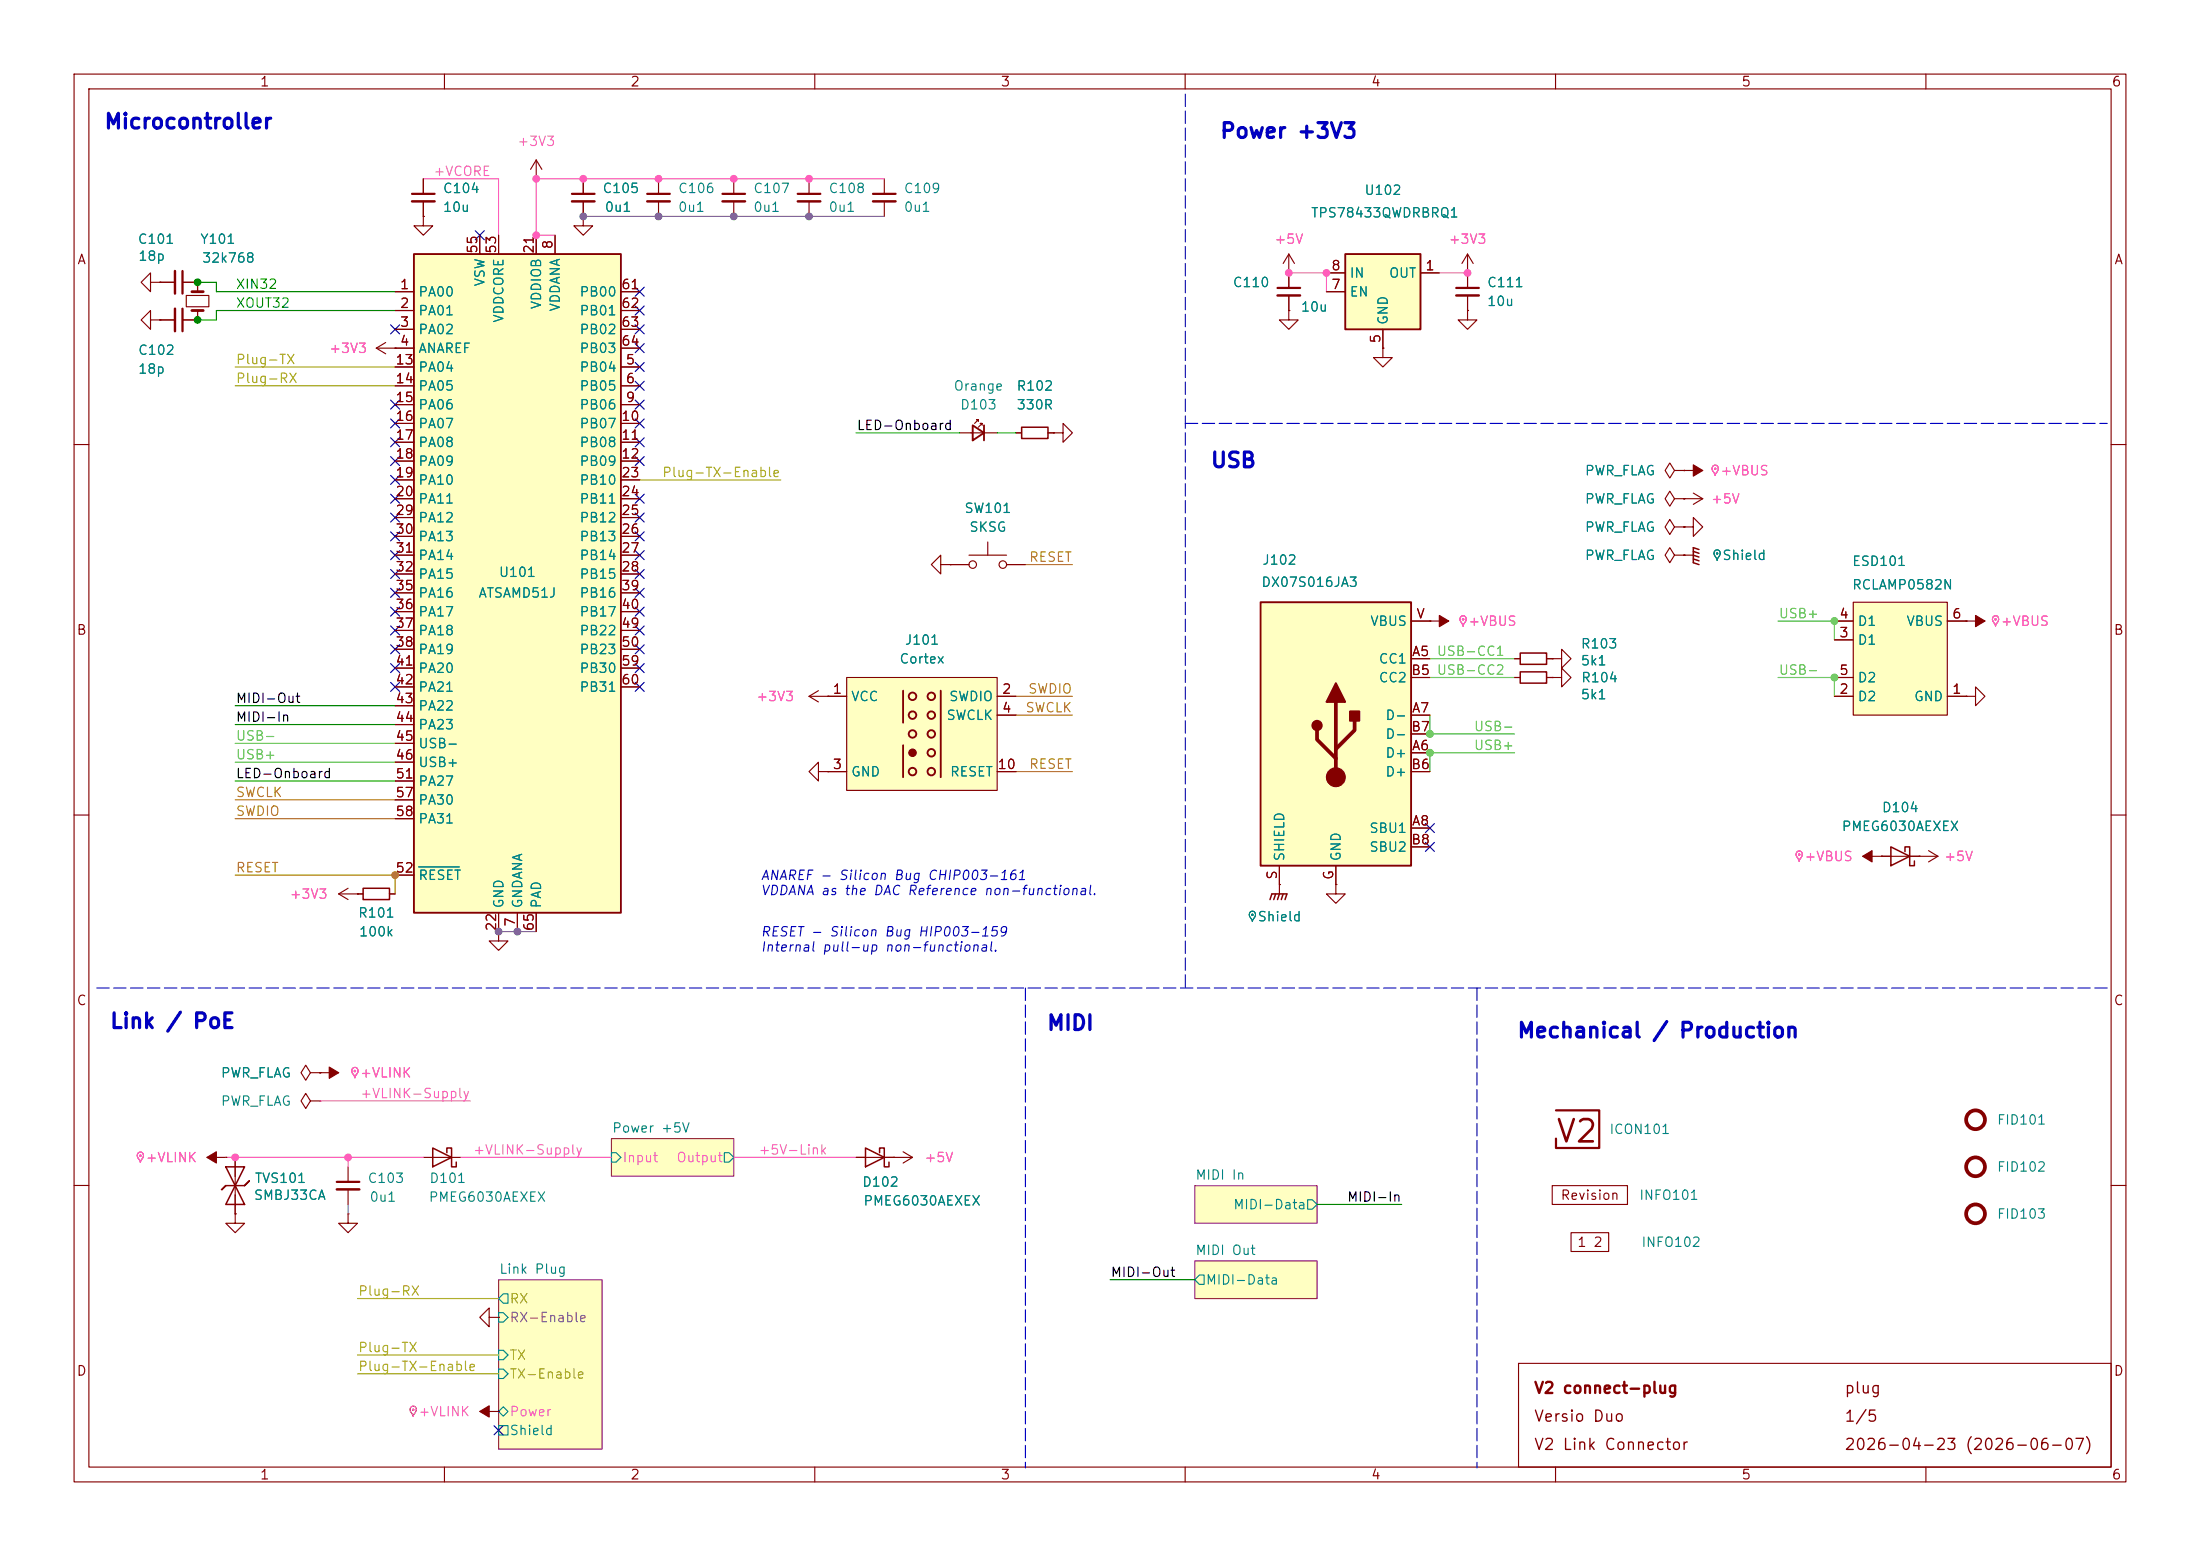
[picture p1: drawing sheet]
<svg xmlns="http://www.w3.org/2000/svg" width="297mm" height="210mm" viewBox="0 0 297 210" stroke-linecap="round" stroke-linejoin="round" font-family="sans-serif">
<g fill="none" stroke="#840000" stroke-width=".15">
<path d="M10 10h277v190h-277zM12 12h273v186h-273zM60 10v2M110 10v2M160 10v2M210 10v2M260 10v2M21.6 38.1h2M24.6 38.1h2.1M57.1 29.2v1.3h1.3l-1.3 1.3-1.2-1.3h1.2M57.1 29.2h.1M10 60h2"/>
<path d="M226.1 71.1l-.7-1-.6 1 .6 1 .7-1h1.2M227.3 67.3h.1M227.3 71.1h.1M227.3 63.5h.1M227.3 74.9h.1M227.3 67.3h2.6M227.3 63.5h2.6M227.3 74.9h1.3M228.6 66.5l1.3 .8M229.9 67.3l-1.3 .8M285 60h2M193 83.8h.1"/>
<path d="M193 83.8h2.6M204.5 91.4h.7M204.5 88.9h.7M208.8 91.4h.7M208.8 88.9h.7M209.5 88.9h1.3v-1.3l1.3 1.3-1.3 1.3v-1.3M209.5 88.9h.1M209.5 91.4h1.3v-1.2l1.3 1.2-1.3 1.3v-1.3M209.5 91.4h.1M10 110h2M285 110h2M27.9 156.2h2.6"/>
<path d="M30.5 156.2h.1M10 160h2M285 160h2M60 198v2M110 198v2M160 198v2M205 184h80v14h-80zM210 198v2M260 198v2"/>
</g>
<g fill="#ffffc2" stroke="#ffffc2" stroke-width=".14">
<path d="M67.3 172.7h14v22.9h-14z"/>
<path d="M161.3 170.2h16.5v5.1h-16.5z"/>
<path d="M161.3 160h16.5v5.1h-16.5z"/>
<path d="M82.5 153.7h16.6v5.1h-16.6z"/>
</g>
<path d="M82.5 153.7h16.6v5.1h-16.6zM67.3 172.7h14v22.9h-14zM161.3 170.2h16.5v5.1h-16.5zM161.3 160h16.5v5.1h-16.5z" fill="none" stroke="#840084" stroke-width=".15"/>
<path d="M82.5 155.6h.7l.6 .6-.6 .6h-.7zM97.8 155.6h.6l.7 .6-.7 .6h-.6zM67.3 175.3l.6-.7h.7v1.3h-.7zM67.3 177.2h.6l.7 .6-.7 .6h-.6zM161.9 172.1h.7v1.3h-.7l-.6-.7zM176.5 161.9h.7l.6 .7-.6 .6h-.7zM67.3 182.2h.6l.7 .7-.7 .6h-.6zM67.3 184.8h.6l.7 .6-.7 .7h-.6zM67.3 190.5l.6-.6 .7 .6-.7 .6zM67.3 192.4h1.3v1.3h-1.3z" fill="none" stroke="#008484" stroke-width=".15"/>
<path d="M231.3 62.9a.49 .49 0 0 1 .7 .2 .49 .49 0 0 1-.2 .6l-.2 .5-.2-.4a.64 .64 0 0 1-.1-.9zM231.5 74.3a.49 .49 0 0 1 .7 .2 .49 .49 0 0 1-.2 .7l-.2 .4-.1-.3a.64 .64 0 0 1-.2-1zM197.2 83.2a.49 .49 0 0 1 .7 .2 .49 .49 0 0 1-.2 .7l-.2 .4-.1-.4a.64 .64 0 0 1-.2-.9zM18.7 155.6a.49 .49 0 0 1 .7 .2 .49 .49 0 0 1-.2 .7l-.2 .4-.2-.4a.64 .64 0 0 1-.1-.9z" fill="none" stroke="#840000" stroke-width=".14"/>
<g fill="#840000" stroke="#840000" stroke-width=".14">
<circle cx="19" cy="156" r=".09"/>
<circle cx="231.6" cy="63.3" r=".09"/>
<circle cx="197.5" cy="83.6" r=".09"/>
<circle cx="231.8" cy="74.7" r=".09"/>
</g>
<g fill="#840000" stroke="#840000" stroke-width=".15">
<path d="M27.9 156.2l1.3-.8v1.6z"/>
<path d="M228.6 62.7l1.3 .8-1.3 .8z"/>
<path d="M194.3 83.1l1.3 .7-1.3 .8z"/>
</g>
<path d="M231.3 62.9a.49 .49 0 0 1 .7 .2 .49 .49 0 0 1-.2 .6l-.2 .5-.2-.4a.64 .64 0 0 1-.1-.9zM197.2 83.2a.49 .49 0 0 1 .7 .2 .49 .49 0 0 1-.2 .7l-.2 .4-.1-.4a.64 .64 0 0 1-.2-.9zM18.7 155.6a.49 .49 0 0 1 .7 .2 .49 .49 0 0 1-.2 .7l-.2 .4-.2-.4a.64 .64 0 0 1-.1-.9z" fill="none" stroke="#ff5cbb" stroke-width=".14"/>
<g fill="#ff5cbb" stroke="#ff5cbb" stroke-width=".14">
<circle cx="19" cy="156" r=".09"/>
<circle cx="231.6" cy="63.3" r=".09"/>
<circle cx="197.5" cy="83.6" r=".09"/>
</g>
<path d="M228.6 75.4l.8 .3M228.6 74.9l.8 .3M228.6 74.4l.8 .3M229.4 74.2l-.8-.3v2l.8 .3M205.2 90.7h3.6v1.5h-3.6zM205.2 88.1h3.6v1.6h-3.6z" fill="none" stroke="#840000" stroke-width=".2"/>
<path d="M231.5 74.3a.49 .49 0 0 1 .7 .2 .49 .49 0 0 1-.2 .7l-.2 .4-.1-.3a.64 .64 0 0 1-.2-1z" fill="none" stroke="#008484" stroke-width=".14"/>
<circle cx="231.8" cy="74.7" r=".09" fill="#008484" stroke="#008484" stroke-width=".14"/>
<path d="M24.6 36.6v3" fill="none" stroke="#840000" stroke-width=".3"/>
<path d="M23.6 36.6v3" fill="none" stroke="#840000" stroke-width=".33"/>
<path d="M250.2 81.3h12.7v15.2h-12.7z" fill="#ffffc2"/>
<g fill="none" stroke="#840000" stroke-width=".15">
<path d="M20.3 38.1v-1.3l-1.3 1.3 1.3 1.3v-1.3h1.3M21.6 38.1h.1M25.1 39.9h3.1v1.5h-3.1zM26.7 38.1v1.3M198.1 36.8v2.1M198.1 39.9v2M20.3 43.2v-1.3l-1.3 1.3 1.3 1.3v-1.3h1.3M21.6 43.2h.1M21.6 43.2h2M26.7 41.9v1.3h-2.1M50.8 47l1.3 .8M50.8 47h2.5"/>
<path d="M52.1 46.2l-1.3 .8M53.3 47h.1M142.2 58.4h1.3v-1.2l1.3 1.2-1.3 1.3v-1.3M142.2 58.4h.1M127 76.2v-1.3l-1.3 1.3 1.3 1.3v-1.3h1.3M128.3 76.2h.1M128.3 76.2h2.5M130.8 74.9h5.1M133.3 73.2v1.7M135.9 76.2h2.5M247.6 94h2.6M247.6 86.4h2.6"/>
<path d="M247.6 83.8h2.6M247.6 91.4h2.6M250.2 81.3h12.7v15.2h-12.7zM262.9 94h2.5M262.9 83.8h5.1M265.4 83.8h.1M265.4 94h1.3v-1.3l1.3 1.3-1.3 1.3v-1.3M265.4 94h.1M66 177.8v-1.3l-1.2 1.3 1.2 1.3v-1.3h1.3M67.3 177.8h.1M64.8 190.5h2.5M67.3 190.5h.1"/>
<circle cx="131.3" cy="76.2" r=".51"/>
<circle cx="135.4" cy="76.2" r=".51"/>
</g>
<path d="M25.9 39.4h1.5M25.9 41.9h1.5" fill="none" stroke="#840000" stroke-width=".38"/>
<path d="M196.6 38.9h3M24.6 41.7v3" fill="none" stroke="#840000" stroke-width=".3"/>
<path d="M196.6 39.9h3M23.6 41.7v3" fill="none" stroke="#840000" stroke-width=".33"/>
<path d="M269.1 83.2a.49 .49 0 0 1 .7 .2 .49 .49 0 0 1-.2 .7l-.2 .4-.1-.4a.64 .64 0 0 1-.2-.9zM55.5 189.9a.49 .49 0 0 1 .7 .2 .49 .49 0 0 1-.2 .6l-.2 .5-.2-.4a.64 .64 0 0 1-.1-.9z" fill="none" stroke="#840000" stroke-width=".14"/>
<g fill="#840000" stroke="#840000" stroke-width=".14">
<circle cx="269.4" cy="83.6" r=".09"/>
<circle cx="55.8" cy="190.3" r=".09"/>
</g>
<g fill="#840000" stroke="#840000" stroke-width=".15">
<path d="M266.7 83.1l1.3 .7-1.3 .8z"/>
<path d="M64.8 190.5l1.2-.8v1.6z"/>
</g>
<path d="M269.1 83.2a.49 .49 0 0 1 .7 .2 .49 .49 0 0 1-.2 .7l-.2 .4-.1-.4a.64 .64 0 0 1-.2-.9zM55.5 189.9a.49 .49 0 0 1 .7 .2 .49 .49 0 0 1-.2 .6l-.2 .5-.2-.4a.64 .64 0 0 1-.1-.9z" fill="none" stroke="#ff5cbb" stroke-width=".14"/>
<g fill="#ff5cbb" stroke="#ff5cbb" stroke-width=".14">
<circle cx="269.4" cy="83.6" r=".09"/>
<circle cx="55.8" cy="190.3" r=".09"/>
</g>
<path d="M170.2 81.3h20.3v35.5h-20.3z" fill="#ffffc2"/>
<path d="M170.2 81.3h20.3v35.5h-20.3z" fill="none" stroke="#840000" stroke-width=".25"/>
<g fill="#840000" stroke="#840000" stroke-width=".25">
<path d="M180.3 92.2l1.3 2.5h-2.5z"/>
<path d="M182.2 96h1.3v1.3h-1.3z"/>
<circle cx="177.8" cy="97.9" r=".63"/>
</g>
<path d="M177.8 98.6v1.2l2.5 2.6M180.3 94.7v10.2M182.9 97.3v1.3l-2.6 2.5" fill="none" stroke="#840000" stroke-width=".51"/>
<circle cx="180.3" cy="104.9" r="1.27" fill="#840000" stroke="#840000" stroke-width=".15"/>
<g fill="none" stroke="#840000" stroke-width=".15">
<path d="M186.7 47v1.3h1.3l-1.3 1.2-1.3-1.2h1.3M186.7 47h.1M190.5 88.9h2.5M190.5 96.5h2.5M190.5 91.4h2.5M190.5 99.1h2.5M190.5 83.8h2.5M172.7 119.4h.1M172.7 116.8v3.9M180.3 119.4v1.3h1.3l-1.3 1.2-1.2-1.2h1.2M180.3 119.4h.1M180.3 116.8v2.6"/>
<path d="M190.5 101.6h2.5M190.5 111.8h2.5M190.5 104.1h2.5M190.5 114.3h2.5"/>
</g>
<path d="M168.8 123.1a.49 .49 0 0 1 .7 .2 .49 .49 0 0 1-.2 .6l-.2 .5-.2-.4a.64 .64 0 0 1-.1-.9z" fill="none" stroke="#840000" stroke-width=".14"/>
<circle cx="169.1" cy="123.5" r=".09" fill="#840000" stroke="#840000" stroke-width=".14"/>
<path d="M171.4 121.4l.3-.7h2l-.2 .7M172.2 120.7l-.2 .7M172.7 120.7l-.2 .7M173.2 120.7l-.2 .7" fill="none" stroke="#840000" stroke-width=".2"/>
<path d="M168.8 123.1a.49 .49 0 0 1 .7 .2 .49 .49 0 0 1-.2 .6l-.2 .5-.2-.4a.64 .64 0 0 1-.1-.9z" fill="none" stroke="#008484" stroke-width=".14"/>
<circle cx="169.1" cy="123.5" r=".09" fill="#008484" stroke="#008484" stroke-width=".14"/>
<path d="M55.9 34.3h27.9v88.9h-27.9z" fill="#ffffc2"/>
<path d="M55.9 34.3h27.9v88.9h-27.9zM131.3 57.4l1.5 1-1.5 1zM132.8 57.4v2" fill="none" stroke="#840000" stroke-width=".25"/>
<g fill="none" stroke="#840000" stroke-width=".15">
<path d="M53.3 39.4h2.6M64.8 31.8v2.5M67.3 31.8v2.5M72.4 31.8v2.5M74.9 31.8v2.5M83.8 39.4h2.6M174 36.8h.1M174 34.3v4.6M174 39.9v2M174 34.3l-.8 1.3M174 34.3l.8 1.3M53.3 47h2.6"/>
<path d="M53.3 41.9h2.6M53.3 44.5h2.6M53.3 49.5h2.6M53.3 52.1h2.6M53.3 54.6h2.6M53.3 57.2h2.6M53.3 59.7h2.6M83.8 47h2.6M83.8 41.9h2.6M83.8 44.5h2.6M83.8 49.5h2.6M83.8 52.1h2.6"/>
<path d="M83.8 54.6h2.6M83.8 57.2h2.6M83.8 59.7h2.6M129.5 58.4h5.1M132.1 56.9v-.3h-.3h.3l-.5 .6M132.6 57.4v-.2h-.3h.3l-.5 .5M137.2 58.4h.7M141.5 58.4h.7M174 41.9v1.3h1.3l-1.3 1.3-1.3-1.3h1.3M174 41.9h.1M53.3 62.2h2.6M53.3 64.8h2.6"/>
<path d="M53.3 67.3h2.6M53.3 69.9h2.6M53.3 72.4h2.6M53.3 74.9h2.6M53.3 77.5h2.6M83.8 62.2h2.6M83.8 64.8h2.6M83.8 67.3h2.6M83.8 69.9h2.6M83.8 72.4h2.6M83.8 74.9h2.6M83.8 77.5h2.6"/>
<path d="M53.3 80h2.6M53.3 82.6h2.6M53.3 85.1h2.6M53.3 87.6h2.6M53.3 90.2h2.6M53.3 92.7h2.6M53.3 95.3h2.6M53.3 97.8h2.6M83.8 80h2.6M83.8 82.6h2.6M83.8 85.1h2.6M83.8 87.6h2.6"/>
<path d="M83.8 90.2h2.6M83.8 92.7h2.6M53.3 100.3h2.6M53.3 102.9h2.6M53.3 105.4h2.6M53.3 118.1h2.6M53.3 108h2.6M53.3 110.5h2.6M67.3 123.2v2.5M69.8 123.2v2.5M72.4 123.2v2.5M57.1 156.2h5.1"/>
</g>
<path d="M56.5 117h5.5" fill="none" stroke="#008484" stroke-width=".15"/>
<path d="M137.9 57.7h3.6v1.5h-3.6zM58.4 154.9l2.6 1.3-2.6 1.3zM60.3 155.6v-.7h.7v2.6h.6v-.7" fill="none" stroke="#840000" stroke-width=".2"/>
<path d="M172.5 38.9h3" fill="none" stroke="#840000" stroke-width=".3"/>
<path d="M172.5 39.9h3" fill="none" stroke="#840000" stroke-width=".33"/>
<path d="M114.3 91.4h20.3v15.3h-20.3z" fill="#ffffc2"/>
<g fill="none" stroke="#840000" stroke-width=".25">
<path d="M121.9 93.2v4.3M127 93.2v11.7M121.9 100.6v4.3"/>
<circle cx="123.2" cy="94" r=".51"/>
<circle cx="123.2" cy="96.5" r=".51"/>
<circle cx="123.2" cy="99.1" r=".51"/>
<circle cx="125.7" cy="94" r=".51"/>
<circle cx="125.7" cy="96.5" r=".51"/>
<circle cx="125.7" cy="99.1" r=".51"/>
<circle cx="123.2" cy="104.1" r=".51"/>
<circle cx="125.7" cy="101.6" r=".51"/>
<circle cx="125.7" cy="104.1" r=".51"/>
</g>
<g fill="#840000" stroke="#840000" stroke-width=".14">
<circle cx="123.2" cy="101.6" r=".51"/>
<circle cx="47.9" cy="144.6" r=".09"/>
</g>
<g fill="none" stroke="#840000" stroke-width=".15">
<path d="M109.2 94h5.1M109.2 94l1.3 .7M110.5 93.2l-1.3 .8M111.8 94h.1M114.3 91.4h20.3v15.3h-20.3zM134.6 94h2.6M134.6 96.5h2.6M110.5 104.1v-1.2l-1.3 1.2 1.3 1.3v-1.3h1.3M111.8 104.1h.1M111.8 104.1h2.5M134.6 104.1h2.6M43.2 144.8h.1"/>
<path d="M43.2 144.8h2.5M47 157.5v2M47 160.5v2.1"/>
</g>
<path d="M47.6 144.2a.49 .49 0 0 1 .7 .1 .49 .49 0 0 1-.2 .7l-.2 .5-.1-.4a.64 .64 0 0 1-.2-.9z" fill="none" stroke="#840000" stroke-width=".14"/>
<path d="M44.4 144l1.3 .8-1.3 .7z" fill="#840000" stroke="#840000" stroke-width=".15"/>
<path d="M47.6 144.2a.49 .49 0 0 1 .7 .1 .49 .49 0 0 1-.2 .7l-.2 .5-.1-.4a.64 .64 0 0 1-.2-.9z" fill="none" stroke="#ff5cbb" stroke-width=".14"/>
<circle cx="47.9" cy="144.6" r=".09" fill="#ff5cbb" stroke="#ff5cbb" stroke-width=".14"/>
<path d="M45.5 159.5h3" fill="none" stroke="#840000" stroke-width=".3"/>
<path d="M45.5 160.5h3" fill="none" stroke="#840000" stroke-width=".33"/>
<path d="M181.6 34.3h10.2v10.2h-10.2z" fill="#ffffc2"/>
<path d="M181.6 34.3h10.2v10.2h-10.2z" fill="none" stroke="#840000" stroke-width=".25"/>
<g fill="none" stroke="#840000" stroke-width=".15">
<path d="M21.6 38.1h.1M21.6 38.1h2M24.6 38.1h2.1v1.3M53.3 39.4h2.6M57.1 29.2h.1M57.1 24.1v2.1M57.1 27.2v2M64.8 31.8v2.5M67.3 31.8v2.5M72.4 24.1h.1M72.4 21.6l-.8 1.3M72.4 21.6l.8 1.3"/>
<path d="M72.4 21.6v2.5M72.4 31.8v2.5M74.9 31.8v2.5M78.7 29.2v1.3h1.3l-1.3 1.3-1.2-1.3h1.2M78.7 29.2h.1M78.7 24.1v2.1M78.7 27.2v2M83.8 39.4h2.6M88.9 24.1v2.1M88.9 27.2v2M99.1 24.1v2.1M99.1 27.2v2"/>
<path d="M109.2 24.1v2.1M109.2 27.2v2M119.4 24.1v2.1M119.4 27.2v2M174 36.8h.1M174 36.8v2.1M174 39.9v2M179.1 36.8h2.5M179.1 39.4h2.5M191.8 36.8h2.5M198.1 36.8h.1M198.1 34.3l-.7 1.3"/>
<path d="M198.1 34.3l.8 1.3M198.1 34.3v4.6M198.1 39.9v2M21.6 43.2h.1M21.6 43.2h2M26.7 41.9v1.3h-2.1M53.3 47h.1M53.3 47h2.6M53.3 41.9h2.6M53.3 44.5h2.6M53.3 49.5h2.6M53.3 52.1h2.6"/>
<path d="M53.3 54.6h2.6M53.3 57.2h2.6M53.3 59.7h2.6M83.8 47h2.6M83.8 41.9h2.6M83.8 44.5h2.6M83.8 49.5h2.6M83.8 52.1h2.6M83.8 54.6h2.6M83.8 57.2h2.6M83.8 59.7h2.6M137.2 58.4h.7"/>
<path d="M141.5 58.4h.7M142.2 58.4h.1M174 41.9h.1M186.7 47h.1M186.7 44.5v2.5M198.1 41.9v1.3h1.3l-1.3 1.3-1.3-1.3h1.3M198.1 41.9h.1M53.3 62.2h2.6M53.3 64.8h2.6M53.3 67.3h2.6M53.3 69.9h2.6M53.3 72.4h2.6"/>
<path d="M53.3 74.9h2.6M53.3 77.5h2.6M83.8 62.2h2.6M83.8 64.8h2.6M83.8 67.3h2.6M83.8 69.9h2.6M83.8 72.4h2.6M83.8 74.9h2.6M83.8 77.5h2.6M128.3 76.2h.1M128.3 76.2h2.5M135.9 76.2h2.5"/>
<path d="M226.1 67.3l-.7-1-.6 1 .6 1 .7-1h1.2M226.1 63.5l-.7-1-.6 1 .6 1 .7-1h1.2M226.1 74.9l-.7-1-.6 1 .6 1 .7-1h1.2M227.3 67.3h.1M227.3 63.5h.1M227.3 74.9h.1M227.3 71.1h1.3v-1.2l1.3 1.2-1.3 1.3v-1.3M227.3 71.1h.1M53.3 80h2.6M53.3 82.6h2.6M53.3 85.1h2.6M53.3 87.6h2.6"/>
<path d="M53.3 90.2h2.6M53.3 92.7h2.6M53.3 95.3h2.6M53.3 97.8h2.6M83.8 80h2.6M83.8 82.6h2.6M83.8 85.1h2.6M83.8 87.6h2.6M83.8 90.2h2.6M83.8 92.7h2.6M111.8 94h.1M111.8 94h2.5"/>
<path d="M134.6 94h2.6M134.6 96.5h2.6M190.5 96.5h2.5M190.5 88.9h2.5M190.5 91.4h2.5M190.5 99.1h2.5M190.5 83.8h2.5M193 83.8h.1M204.5 88.9h.7M204.5 91.4h.7M208.8 88.9h.7M208.8 91.4h.7"/>
<path d="M209.5 91.4h.1M209.5 88.9h.1M247.6 94h2.6M247.6 91.4h2.6M247.6 83.8h2.6M247.6 86.4h2.6M262.9 94h2.5M262.9 83.8h2.5M265.4 94h.1M265.4 83.8h.1M47 119.9l-1.3 .8M53.3 100.3h2.6"/>
<path d="M53.3 102.9h2.6M53.3 105.4h2.6M53.3 118.1h2.6M53.3 108h2.6M53.3 110.5h2.6M111.8 104.1h.1M111.8 104.1h2.5M134.6 104.1h2.6M172.7 119.4h.1M172.7 116.8v2.6M180.3 119.4h.1M180.3 116.8v2.6"/>
<path d="M190.5 104.1h2.5M190.5 101.6h2.5M190.5 111.8h2.5M190.5 114.3h2.5M251.5 115.6h10.1M254 115.6h.1M259.1 115.6h.1M260.3 114.8l1.3 .8M261.6 115.6l-1.3 .7M45.7 120.7l1.3 .7M45.7 120.7h3.3M48.3 120.7h.1"/>
<path d="M52.6 120.7h.7M67.3 125.7v1.3h1.3l-1.3 1.3-1.3-1.3h1.3M67.3 125.7h.1M67.3 123.2v2.5M69.8 123.2v2.5M72.4 123.2v2.5M30.5 156.2h.1M31.7 156.2v7.6M41.9 148.6l-.6-1-.7 1 .7 1 .6-1h1.3M41.9 144.8l-.6-1-.7 1 .7 1 .6-1h1.3M43.2 148.6h.1M43.2 144.8h.1"/>
<path d="M115.6 156.2h7.6M120.6 156.2h.1M121.9 155.4l1.3 .8M123.2 156.2l-1.3 .8M31.7 163.8v1.3h1.3l-1.3 1.3-1.2-1.3h1.2M31.7 163.8h.1M47 163.8v1.3h1.3l-1.3 1.3-1.3-1.3h1.3M47 163.8h.1M209.5 160h10.2v2.6h-10.2zM212.1 166.4h5.1v2.5h-5.1z"/>
</g>
<path d="M49 119.9h3.6v1.5h-3.6zM255.3 114.3l2.5 1.3-2.5 1.2zM257.2 114.9v-.6h.6v2.5h.6v-.6M30.5 157.5h2.5l-1.3 2.5zM116.8 154.9l2.6 1.3-2.6 1.3zM118.7 155.6v-.7h.7v2.6h.6v-.7M30.5 160l-.7 .7 .7-.7h2.5l.7-.6-.7 .6M31.7 160l1.3 2.6h-2.5z" fill="none" stroke="#840000" stroke-width=".2"/>
<path d="M55.6 26.2h3.1M77.2 26.2h3.1M87.4 26.2h3M97.5 26.2h3.1M107.7 26.2h3M117.9 26.2h3M210.1 149.9h5.8v5h-5.8v-1.2" fill="none" stroke="#840000" stroke-width=".3"/>
<g fill="none" stroke="#840000" stroke-width=".51">
<circle cx="266.7" cy="151.1" r="1.27"/>
<circle cx="266.7" cy="157.5" r="1.27"/>
<circle cx="266.7" cy="163.8" r="1.27"/>
</g>
<path d="M55.6 27.2h3.1M77.2 27.2h3.1M87.4 27.2h3M97.5 27.2h3.1M107.7 27.2h3M117.9 27.2h3" fill="none" stroke="#840000" stroke-width=".33"/>
<path d="M242.6 115a.49 .49 0 0 1 .7 .1 .49 .49 0 0 1-.2 .7l-.2 .5-.1-.4a.64 .64 0 0 1-.2-.9z" fill="none" stroke="#840000" stroke-width=".14"/>
<circle cx="242.9" cy="115.3" r=".09" fill="#840000" stroke="#840000" stroke-width=".14"/>
<path d="M251.5 115.6l1.2-.8v1.5z" fill="#840000" stroke="#840000" stroke-width=".15"/>
<path d="M231.3 62.9a.49 .49 0 0 1 .7 .2 .49 .49 0 0 1-.2 .6l-.2 .5-.2-.4a.64 .64 0 0 1-.1-.9zM197.2 83.2a.49 .49 0 0 1 .7 .2 .49 .49 0 0 1-.2 .7l-.2 .4-.1-.4a.64 .64 0 0 1-.2-.9zM269.1 83.2a.49 .49 0 0 1 .7 .2 .49 .49 0 0 1-.2 .7l-.2 .4-.1-.4a.64 .64 0 0 1-.2-.9zM242.6 115a.49 .49 0 0 1 .7 .1 .49 .49 0 0 1-.2 .7l-.2 .5-.1-.4a.64 .64 0 0 1-.2-.9zM18.7 155.6a.49 .49 0 0 1 .7 .2 .49 .49 0 0 1-.2 .7l-.2 .4-.2-.4a.64 .64 0 0 1-.1-.9zM47.6 144.2a.49 .49 0 0 1 .7 .1 .49 .49 0 0 1-.2 .7l-.2 .5-.1-.4a.64 .64 0 0 1-.2-.9z" fill="none" stroke="#ff5cbb" stroke-width=".14"/>
<g fill="#ff5cbb" stroke="#ff5cbb" stroke-width=".14">
<circle cx="242.9" cy="115.3" r=".09"/>
<circle cx="47.9" cy="144.6" r=".09"/>
<circle cx="19" cy="156" r=".09"/>
<circle cx="269.4" cy="83.6" r=".09"/>
<circle cx="197.5" cy="83.6" r=".09"/>
<circle cx="231.6" cy="63.3" r=".09"/>
<circle cx="72.4" cy="31.8" r=".46"/>
<circle cx="47" cy="156.2" r=".46"/>
<circle cx="31.7" cy="156.2" r=".46"/>
<circle cx="174" cy="36.8" r=".46"/>
<circle cx="179.1" cy="36.8" r=".46"/>
<circle cx="72.4" cy="24.1" r=".46"/>
<circle cx="78.7" cy="24.1" r=".46"/>
<circle cx="99.1" cy="24.1" r=".46"/>
<circle cx="88.9" cy="24.1" r=".46"/>
<circle cx="109.2" cy="24.1" r=".46"/>
<circle cx="198.1" cy="36.8" r=".46"/>
</g>
<path d="M160 12.7v120.7M160 57.2h124.5M138.4 133.4v64.7M199.4 133.4v64.7M284.5 133.4h-271.8" fill="none" stroke="#0000c2" stroke-width=".15" stroke-dasharray="1.7 .6"/>
<path d="M26.7 38.1h2.5v1.3h24.1M53.3 41.9h-24.1v1.3h-2.5" fill="none" stroke="#0b8109" stroke-width=".15"/>
<path d="M193 91.4h11.5M193 96.5v2.6h11.5M193 88.9h11.5M240 91.4h7.6v2.6M240 83.8h7.6v2.6M31.7 102.9h21.6M31.7 100.3h21.6M204.5 101.6h-11.5v2.5" fill="none" stroke="#51c90f" stroke-width=".15"/>
<path d="M57.1 24.1h10.2v7.7M119.4 24.1h-47v7.7h2.5M174 36.8h5.1v2.6M194.3 36.8h3.8M30.5 156.2h26.6M43.2 148.6h20.3M47 156.2v1.3M62.2 156.2h20.3M99.1 156.2h16.5" fill="none" stroke="#ff5cbb" stroke-width=".15"/>
<path d="M31.7 52.1h21.6M31.7 49.5h21.6M86.4 64.8h19M48.3 175.3h19M48.3 185.4h19M48.3 182.9h19" fill="none" stroke="#a3a30c" stroke-width=".15"/>
<path d="M138.4 76.2h6.4M137.2 96.5h7.6M137.2 94h7.6M31.7 118.1h21.6v2.6M31.7 108h21.6M31.7 110.5h21.6M137.2 104.1h7.6" fill="none" stroke="#b27502" stroke-width=".15"/>
<path d="M115.6 58.4h13.9M134.6 58.4h2.6M31.7 97.8h21.6M31.7 95.3h21.6M31.7 105.4h21.6M149.9 172.7h11.4M177.8 162.6h11.4" fill="none" stroke="#008400" stroke-width=".15"/>
<path d="M78.7 29.2h40.7M67.3 125.7h5.1M47 162.6v1.2" fill="none" stroke="#676767" stroke-width=".15"/>
<g fill="none" stroke="#000084" stroke-width=".15">
<path d="M64.2 31.1l1.2 1.3M65.4 31.1l-1.2 1.3M85.8 38.8l1.2 1.2M87 38.8l-1.2 1.2M52.7 59.1l1.2 1.2M52.7 43.8l1.2 1.3M52.7 54l1.2 1.2M52.7 56.5l1.2 1.3M53.9 59.1l-1.2 1.2M53.9 43.8l-1.2 1.3M53.9 54l-1.2 1.2M53.9 56.5l-1.2 1.3"/>
<path d="M85.8 46.4l1.2 1.2M85.8 43.8l1.2 1.3M85.8 41.3l1.2 1.2M85.8 59.1l1.2 1.2M85.8 51.5l1.2 1.2M85.8 48.9l1.2 1.2M85.8 56.5l1.2 1.3M85.8 54l1.2 1.2M87 59.1l-1.2 1.2M87 56.5l-1.2 1.3M87 46.4l-1.2 1.2M87 43.8l-1.2 1.3"/>
<path d="M87 41.3l-1.2 1.2M87 51.5l-1.2 1.2M87 48.9l-1.2 1.2M87 54l-1.2 1.2M52.7 71.8l1.2 1.2M52.7 79.4l1.2 1.2M52.7 76.9l1.2 1.2M52.7 74.3l1.2 1.2M52.7 61.6l1.2 1.2M52.7 66.7l1.2 1.2M52.7 69.2l1.2 1.3M52.7 64.2l1.2 1.2"/>
<path d="M53.9 71.8l-1.2 1.2M53.9 79.4l-1.2 1.2M53.9 76.9l-1.2 1.2M53.9 74.3l-1.2 1.2M53.9 61.6l-1.2 1.2M53.9 66.7l-1.2 1.2M53.9 69.2l-1.2 1.3M53.9 64.2l-1.2 1.2M85.8 79.4l1.2 1.2M85.8 71.8l1.2 1.2M85.8 66.7l1.2 1.2M85.8 61.6l1.2 1.2"/>
<path d="M85.8 76.9l1.2 1.2M85.8 74.3l1.2 1.2M85.8 69.2l1.2 1.3M87 79.4l-1.2 1.2M87 71.8l-1.2 1.2M87 66.7l-1.2 1.2M87 61.6l-1.2 1.2M87 76.9l-1.2 1.2M87 74.3l-1.2 1.2M87 69.2l-1.2 1.3M52.7 92.1l1.2 1.2M52.7 89.6l1.2 1.2"/>
<path d="M52.7 84.5l1.2 1.2M52.7 81.9l1.2 1.3M52.7 87l1.2 1.2M53.9 92.1l-1.2 1.2M53.9 89.6l-1.2 1.2M53.9 84.5l-1.2 1.2M53.9 81.9l-1.2 1.3M53.9 87l-1.2 1.2M85.8 84.5l1.2 1.2M85.8 81.9l1.2 1.3M85.8 89.6l1.2 1.2M85.8 92.1l1.2 1.2"/>
<path d="M85.8 87l1.2 1.2M87 84.5l-1.2 1.2M87 81.9l-1.2 1.3M87 89.6l-1.2 1.2M87 92.1l-1.2 1.2M87 87l-1.2 1.2M192.4 113.7l1.2 1.2M192.4 111.2l1.2 1.2M193.6 113.7l-1.2 1.2M193.6 111.2l-1.2 1.2M66.7 192.4l1.2 1.2M67.9 192.4l-1.2 1.2"/>
</g>
<path d="M56.5 117h5.5" fill="none" stroke="#008484" stroke-width=".15"/>
<path d="M231.5 74.3a.49 .49 0 0 1 .7 .2 .49 .49 0 0 1-.2 .7l-.2 .4-.1-.3a.64 .64 0 0 1-.2-1zM168.8 123.1a.49 .49 0 0 1 .7 .2 .49 .49 0 0 1-.2 .6l-.2 .5-.2-.4a.64 .64 0 0 1-.1-.9z" fill="none" stroke="#008484" stroke-width=".14"/>
<g fill="#008484" stroke="#008484" stroke-width=".14">
<circle cx="169.1" cy="123.5" r=".09"/>
<circle cx="231.8" cy="74.7" r=".09"/>
</g>
<g fill="#0b8109" stroke="#0b8109" stroke-width=".14">
<circle cx="26.7" cy="38.1" r=".46"/>
<circle cx="26.7" cy="43.2" r=".46"/>
</g>
<circle cx="53.3" cy="118.1" r=".46" fill="#b27502" stroke="#b27502" stroke-width=".14"/>
<g fill="#676767" stroke="#676767" stroke-width=".14">
<circle cx="69.8" cy="125.7" r=".46"/>
<circle cx="67.3" cy="125.7" r=".46"/>
<circle cx="78.7" cy="29.2" r=".46"/>
<circle cx="88.9" cy="29.2" r=".46"/>
<circle cx="99.1" cy="29.2" r=".46"/>
<circle cx="109.2" cy="29.2" r=".46"/>
</g>
<g fill="#51c90f" stroke="#51c90f" stroke-width=".14">
<circle cx="193" cy="99.1" r=".46"/>
<circle cx="193" cy="101.6" r=".46"/>
<circle cx="247.6" cy="91.4" r=".46"/>
<circle cx="247.6" cy="83.8" r=".46"/>
</g>
<text font-size="3" fill="#840000" x="209.9" y="154.9">V2</text>
<g font-size="2" fill="#0000c2">
<text x="14" y="17.9">Microcontroller</text>
<text x="164.6" y="19.2">Power +3V3</text>
<text x="163.3" y="63.6">USB</text>
<text x="14.7" y="139.3">Link / PoE</text>
<text x="141.2" y="139.6">MIDI</text>
<text x="204.7" y="140.6">Mechanical / Production</text>
</g>
<g font-size="1.5" fill="#840000">
<text x="207" y="188.5">V2 connect-plug</text>
<text x="248.9" y="188.5">plug</text>
<text x="207" y="192.3">Versio Duo</text>
<text x="207" y="196.1">V2 Link Connector</text>
<text x="248.9" y="196.1">2026-04-23 (2026-06-07)</text>
<text x="248.9" y="192.3">1/5</text>
</g>
<g font-size="1.3" fill="#840000">
<text x="35" y="12">1</text>
<text x="85" y="12">2</text>
<text x="135" y="12">3</text>
<text x="185" y="12">4</text>
<text x="235" y="12">5</text>
<text x="285" y="12">6</text>
<text x="10.3" y="36">A</text>
<text x="64.7" y="34.3" transform="rotate(-90 64.7 34.3)">55</text>
<text x="67.3" y="34.3" transform="rotate(-90 67.3 34.3)">53</text>
<text x="72.4" y="34.3" transform="rotate(-90 72.4 34.3)">21</text>
<text x="74.9" y="33.7" transform="rotate(-90 74.9 33.7)">8</text>
<text x="285.3" y="36">A</text>
<text x="53.9" y="39.3">1</text>
<text x="53.9" y="41.9">2</text>
<text x="83.8" y="39.3">61</text>
<text x="83.8" y="41.9">62</text>
<text x="179.6" y="39.3">7</text>
<text x="179.6" y="36.8">8</text>
<text x="192.3" y="36.8">1</text>
<text x="53.9" y="44.4">3</text>
<text x="53.9" y="47">4</text>
<text x="83.8" y="47">64</text>
<text x="83.8" y="44.4">63</text>
<text x="186.7" y="46.4" transform="rotate(-90 186.7 46.4)">5</text>
<text x="53.3" y="49.5">13</text>
<text x="53.3" y="52">14</text>
<text x="84.4" y="49.5">5</text>
<text x="84.4" y="52">6</text>
<text x="53.3" y="54.6">15</text>
<text x="53.3" y="57.1">16</text>
<text x="53.3" y="59.7">17</text>
<text x="83.8" y="57.1">10</text>
<text x="83.8" y="59.7">11</text>
<text x="84.4" y="54.6">9</text>
<text x="53.3" y="62.2">18</text>
<text x="53.3" y="64.7">19</text>
<text x="83.8" y="62.2">12</text>
<text x="83.8" y="64.7">23</text>
<text x="53.3" y="67.3">20</text>
<text x="53.3" y="69.8">29</text>
<text x="83.8" y="67.3">24</text>
<text x="83.8" y="69.8">25</text>
<text x="53.3" y="72.4">30</text>
<text x="53.3" y="74.9">31</text>
<text x="53.3" y="77.4">32</text>
<text x="83.8" y="72.4">26</text>
<text x="83.8" y="74.9">27</text>
<text x="83.8" y="77.4">28</text>
<text x="53.3" y="80">35</text>
<text x="53.3" y="82.5">36</text>
<text x="83.8" y="80">39</text>
<text x="83.8" y="82.5">40</text>
<text x="191.1" y="83.8">V</text>
<text x="248.2" y="83.8">4</text>
<text x="263.5" y="83.8">6</text>
<text x="10.3" y="86">B</text>
<text x="53.3" y="85.1">37</text>
<text x="53.3" y="87.6">38</text>
<text x="83.8" y="85.1">49</text>
<text x="83.8" y="87.6">50</text>
<text x="190.5" y="88.9">A5 USB-CC1</text>
<text x="190.5" y="88.9">A5</text>
<text x="248.2" y="86.3">3</text>
<text x="285.3" y="86">B</text>
<text x="53.3" y="90.1">41</text>
<text x="53.3" y="92.7">42</text>
<text x="53.3" y="95.2">43</text>
<text x="83.8" y="90.1">59</text>
<text x="83.8" y="92.7">60</text>
<text x="112.3" y="94">1</text>
<text x="135.2" y="94">2</text>
<text x="190.4" y="91.4">B5 USB-CC2</text>
<text x="190.4" y="91.4">B5</text>
<text x="248.2" y="91.4">5</text>
<text x="248.2" y="94">2</text>
<text x="263.5" y="94">1</text>
<text x="53.3" y="97.8">44</text>
<text x="53.3" y="100.3">45</text>
<text x="135.2" y="96.5">4</text>
<text x="190.4" y="99">B7</text>
<text x="190.5" y="101.6">A6</text>
<text x="190.5" y="96.5">A7</text>
<text x="53.3" y="102.8">46</text>
<text x="53.3" y="105.4">51</text>
<text x="53.3" y="107.9">57</text>
<text x="112.3" y="104.1">3</text>
<text x="134.6" y="104.1">10</text>
<text x="190.4" y="104.1">B6</text>
<text x="53.3" y="110.5">58</text>
<text x="190.5" y="111.7">A8</text>
<text x="53.3" y="118.1">52</text>
<text x="172.7" y="118.8" transform="rotate(-90 172.7 118.8)">S</text>
<text x="180.3" y="118.8" transform="rotate(-90 180.3 118.8)">G</text>
<text x="190.4" y="114.3">B8</text>
<text x="67.3" y="125.8" transform="rotate(-90 67.3 125.8)">22</text>
<text x="69.8" y="125.2" transform="rotate(-90 69.8 125.2)">7</text>
<text x="72.4" y="125.8" transform="rotate(-90 72.4 125.8)">65</text>
<text x="10.3" y="136">C</text>
<text x="285.3" y="136">C</text>
<text x="210.6" y="162.3">Revision</text>
<text x="212.8" y="168.6">1 2</text>
<text x="10.3" y="186">D</text>
<text x="285.3" y="186">D</text>
<text x="35" y="200">1</text>
<text x="85" y="200">2</text>
<text x="135" y="200">3</text>
<text x="185" y="200">4</text>
<text x="235" y="200">5</text>
<text x="285" y="200">6</text>
</g>
<g font-size="1.3" fill="#ff5cbb">
<text x="69.7" y="20">+3V3</text>
<text x="58.4" y="24.1">+VCORE</text>
<text x="172" y="33.2">+5V</text>
<text x="195.5" y="33.2">+3V3</text>
<text x="44.3" y="48">+3V3</text>
<text x="232.2" y="64.5">+VBUS</text>
<text x="230.9" y="68.3">+5V</text>
<text x="198.1" y="84.8">+VBUS</text>
<text x="270" y="84.8">+VBUS</text>
<text x="102" y="95">+3V3</text>
<text x="243.5" y="116.5">+VBUS</text>
<text x="262.4" y="116.5">+5V</text>
<text x="39" y="121.6">+3V3</text>
<text x="48.5" y="145.8">+VLINK</text>
<text x="48.5" y="148.5">+VLINK-Supply</text>
<text x="19.6" y="157.2">+VLINK</text>
<text x="63.8" y="156.2">+VLINK-Supply</text>
<text x="83.9" y="157.2">Input</text>
<text x="91.2" y="157.2">Output</text>
<text x="102.3" y="156.2">+5V-Link</text>
<text x="124.7" y="157.2">+5V</text>
<text x="56.4" y="191.5">+VLINK</text>
<text x="68.7" y="191.5">Power</text>
</g>
<g font-size="1.3" fill="#008484">
<text x="59.7" y="26.4">C104</text>
<text x="59.7" y="28.9">10u</text>
<text x="81.2" y="26.4">C105</text>
<text x="81.5" y="28.9">0u1</text>
<text x="91.4" y="26.4">C106</text>
<text x="91.4" y="28.9">0u1</text>
<text x="101.6" y="26.4">C107</text>
<text x="101.6" y="28.9">0u1</text>
<text x="111.8" y="26.4">C108</text>
<text x="111.8" y="28.9">0u1</text>
<text x="121.9" y="26.4">C109</text>
<text x="121.9" y="28.9">0u1</text>
<text x="176.9" y="29.7">TPS78433QWDRBRQ1</text>
<text x="184.1" y="26.6">U102</text>
<text x="18.5" y="33.2">C101</text>
<text x="18.6" y="35.5">18p</text>
<text x="26.9" y="33.2">Y101</text>
<text x="27.2" y="35.8">32k768</text>
<text x="56.4" y="40.3">PA00</text>
<text x="65.7" y="38.8" transform="rotate(-90 65.7 38.8)">VSW</text>
<text x="73.4" y="41.8" transform="rotate(-90 73.4 41.8)">VDDIOB</text>
<text x="78.1" y="40.3">PB00</text>
<text x="166.3" y="39.1">C110</text>
<text x="182.1" y="40.3">EN</text>
<text x="182.1" y="37.8">IN</text>
<text x="187.4" y="37.8">OUT</text>
<text x="200.7" y="39.1">C111</text>
<text x="200.7" y="41.6">10u</text>
<text x="56.4" y="42.9">PA01</text>
<text x="56.4" y="45.4">PA02</text>
<text x="56.4" y="48">ANAREF</text>
<text x="68.3" y="43.6" transform="rotate(-90 68.3 43.6)">VDDCORE</text>
<text x="75.9" y="42.1" transform="rotate(-90 75.9 42.1)">VDDANA</text>
<text x="78.1" y="48">PB03</text>
<text x="78.1" y="42.9">PB01</text>
<text x="78.1" y="45.4">PB02</text>
<text x="175.5" y="42.4">10u</text>
<text x="187.7" y="43.9" transform="rotate(-90 187.7 43.9)">GND</text>
<text x="18.6" y="48.2">C102</text>
<text x="18.6" y="50.8">18p</text>
<text x="56.4" y="50.5">PA04</text>
<text x="56.4" y="53">PA05</text>
<text x="78.1" y="50.5">PB04</text>
<text x="78.1" y="53">PB05</text>
<text x="128.7" y="53">Orange</text>
<text x="137.1" y="53">R102</text>
<text x="56.4" y="55.6">PA06</text>
<text x="56.4" y="58.1">PA07</text>
<text x="78.1" y="55.6">PB06</text>
<text x="78.1" y="58.1">PB07</text>
<text x="129.5" y="55.6">D103</text>
<text x="137.1" y="55.6">330R</text>
<text x="56.4" y="60.7">PA08</text>
<text x="56.4" y="63.2">PA09</text>
<text x="56.4" y="65.7">PA10</text>
<text x="78.1" y="60.7">PB08</text>
<text x="78.1" y="63.2">PB09</text>
<text x="78.1" y="65.7">PB10</text>
<text x="213.9" y="64.5">PWR_FLAG</text>
<text x="56.4" y="68.3">PA11</text>
<text x="56.4" y="70.8">PA12</text>
<text x="78.1" y="68.3">PB11</text>
<text x="78.1" y="70.8">PB12</text>
<text x="130.1" y="69.6">SW101</text>
<text x="213.9" y="68.3">PWR_FLAG</text>
<text x="56.4" y="73.4">PA13</text>
<text x="56.4" y="75.9">PA14</text>
<text x="78.1" y="73.4">PB13</text>
<text x="78.1" y="75.9">PB14</text>
<text x="130.8" y="72.1">SKSG</text>
<text x="170.3" y="76.5">J102</text>
<text x="213.9" y="72.1">PWR_FLAG</text>
<text x="213.9" y="75.9">PWR_FLAG</text>
<text x="232.4" y="75.9">Shield</text>
<text x="249.9" y="76.7">ESD101</text>
<text x="56.4" y="78.4">PA15</text>
<text x="56.4" y="81">PA16</text>
<text x="56.4" y="83.5">PA17</text>
<text x="64.5" y="81">ATSAMD51J</text>
<text x="67.3" y="78.2">U101</text>
<text x="78.1" y="78.4">PB15</text>
<text x="78.1" y="81">PB16</text>
<text x="78.1" y="83.5">PB17</text>
<text x="170.2" y="79.5">DX07S016JA3</text>
<text x="249.9" y="79.9">RCLAMP0582N</text>
<text x="56.4" y="86.1">PA18</text>
<text x="56.4" y="88.6">PA19</text>
<text x="78.1" y="86.1">PB22</text>
<text x="78.1" y="88.6">PB23</text>
<text x="121.3" y="89.9">Cortex</text>
<text x="122.1" y="87.3">J101</text>
<text x="184.9" y="84.8">VBUS</text>
<text x="186" y="89.9">CC1</text>
<text x="213.3" y="87.8">R103</text>
<text x="250.7" y="87.3">D1</text>
<text x="250.7" y="84.8">D1</text>
<text x="257.3" y="84.8">VBUS</text>
<text x="56.4" y="91.1">PA20</text>
<text x="56.4" y="93.7">PA21</text>
<text x="78.1" y="91.1">PB30</text>
<text x="78.1" y="93.7">PB31</text>
<text x="114.8" y="95">VCC</text>
<text x="128" y="95">SWDIO</text>
<text x="186" y="92.4">CC2</text>
<text x="213.3" y="94.7">5k1</text>
<text x="213.3" y="90.1">5k1</text>
<text x="213.4" y="92.4">R104</text>
<text x="250.7" y="92.4">D2</text>
<text x="250.7" y="95">D2</text>
<text x="258.3" y="95">GND</text>
<text x="56.4" y="96.2">PA22</text>
<text x="56.4" y="98.8">PA23</text>
<text x="56.4" y="101.3">USB-</text>
<text x="127.7" y="97.5">SWCLK</text>
<text x="186.9" y="97.5">D-</text>
<text x="186.9" y="100">D-</text>
<text x="56.4" y="103.8">USB+</text>
<text x="56.4" y="106.4">PA27</text>
<text x="114.8" y="105.1">GND</text>
<text x="128.2" y="105.1">RESET</text>
<text x="186.9" y="102.6">D+</text>
<text x="186.9" y="105.1">D+</text>
<text x="56.4" y="108.9">PA30</text>
<text x="56.4" y="111.5">PA31</text>
<text x="184.8" y="112.7">SBU1</text>
<text x="248.5" y="112.5">PMEG6030AEXEX</text>
<text x="254" y="109.9">D104</text>
<text x="56.4" y="119.1">RESET</text>
<text x="173.7" y="116.3" transform="rotate(-90 173.7 116.3)">SHIELD</text>
<text x="181.3" y="116.3" transform="rotate(-90 181.3 116.3)">GND</text>
<text x="184.8" y="115.3">SBU2</text>
<text x="48.2" y="124.2">R101</text>
<text x="68.3" y="122.7" transform="rotate(-90 68.3 122.7)">GND</text>
<text x="70.8" y="122.7" transform="rotate(-90 70.8 122.7)">GNDANA</text>
<text x="73.4" y="122.7" transform="rotate(-90 73.4 122.7)">PAD</text>
<text x="169.7" y="124.7">Shield</text>
<text x="48.4" y="126.7">100k</text>
<text x="29.7" y="149.6">PWR_FLAG</text>
<text x="29.7" y="145.8">PWR_FLAG</text>
<text x="82.5" y="153.2">Power +5V</text>
<text x="217.2" y="153.4">ICON101</text>
<text x="269.5" y="152.1">FID101</text>
<text x="34.3" y="160">TVS101</text>
<text x="49.5" y="160">C103</text>
<text x="57.9" y="160">D101</text>
<text x="116.3" y="160.5">D102</text>
<text x="161.3" y="159.5">MIDI In</text>
<text x="269.5" y="158.5">FID102</text>
<text x="34.2" y="162.3">SMBJ33CA</text>
<text x="49.8" y="162.5">0u1</text>
<text x="57.8" y="162.5">PMEG6030AEXEX</text>
<text x="116.5" y="163">PMEG6030AEXEX</text>
<text x="166.4" y="163.5">MIDI-Data</text>
<text x="221.2" y="162.3">INFO101</text>
<text x="269.5" y="164.8">FID103</text>
<text x="67.3" y="172.2">Link Plug</text>
<text x="161.3" y="169.7">MIDI Out</text>
<text x="162.7" y="173.7">MIDI-Data</text>
<text x="221.5" y="168.6">INFO102</text>
<text x="68.7" y="194">Shield</text>
</g>
<g font-size="1.3" fill="#0b8109">
<text x="31.7" y="39.3">XIN32</text>
<text x="31.7" y="41.9">XOUT32</text>
</g>
<g font-size="1.3" fill="#a3a30c">
<text x="31.7" y="52">Plug-RX</text>
<text x="31.7" y="49.5">Plug-TX</text>
<text x="89.3" y="64.7">Plug-TX-Enable</text>
<text x="48.3" y="175.2">Plug-RX</text>
<text x="68.7" y="176.2">RX</text>
<text x="48.3" y="185.4">Plug-TX-Enable</text>
<text x="48.3" y="182.8">Plug-TX</text>
<text x="68.7" y="183.9">TX</text>
<text x="68.7" y="186.4">TX-Enable</text>
</g>
<g font-size="1.3">
<text x="115.6" y="58.4">LED-Onboard</text>
<text x="31.7" y="95.2">MIDI-Out</text>
<text x="31.7" y="97.7">MIDI-In</text>
<text x="31.7" y="105.4">LED-Onboard</text>
<text x="181.8" y="162.5">MIDI-In</text>
<text x="149.9" y="172.7">MIDI-Out</text>
</g>
<g font-size="1.3" fill="#b27502">
<text x="138.8" y="76.1">RESET</text>
<text x="138.7" y="93.9">SWDIO</text>
<text x="138.3" y="96.5">SWCLK</text>
<text x="31.7" y="107.9">SWCLK</text>
<text x="138.8" y="104.1">RESET</text>
<text x="31.7" y="110.4">SWDIO</text>
<text x="31.7" y="118.1">RESET</text>
</g>
<g font-size="1.3" fill="#51c90f">
<text x="240" y="83.8">USB+</text>
<text x="240" y="91.4">USB-</text>
<text x="31.7" y="100.3">USB-</text>
<text x="198.9" y="99">USB-</text>
<text x="198.9" y="101.5">USB+</text>
<text x="31.7" y="102.8">USB+</text>
</g>
<g font-size="1.3" fill="#0000c2">
<text x="102.6" y="119.1">ANAREF - Silicon Bug CHIP003-161</text>
<text x="102.6" y="121.1">VDDANA as the DAC Reference non-functional.</text>
<text x="102.6" y="126.7">RESET - Silicon Bug HIP003-159</text>
<text x="102.6" y="128.8">Internal pull-up non-functional.</text>
</g>
<text font-size="1.3" fill="#676767" x="68.7" y="178.8">RX-Enable</text>
</svg>
